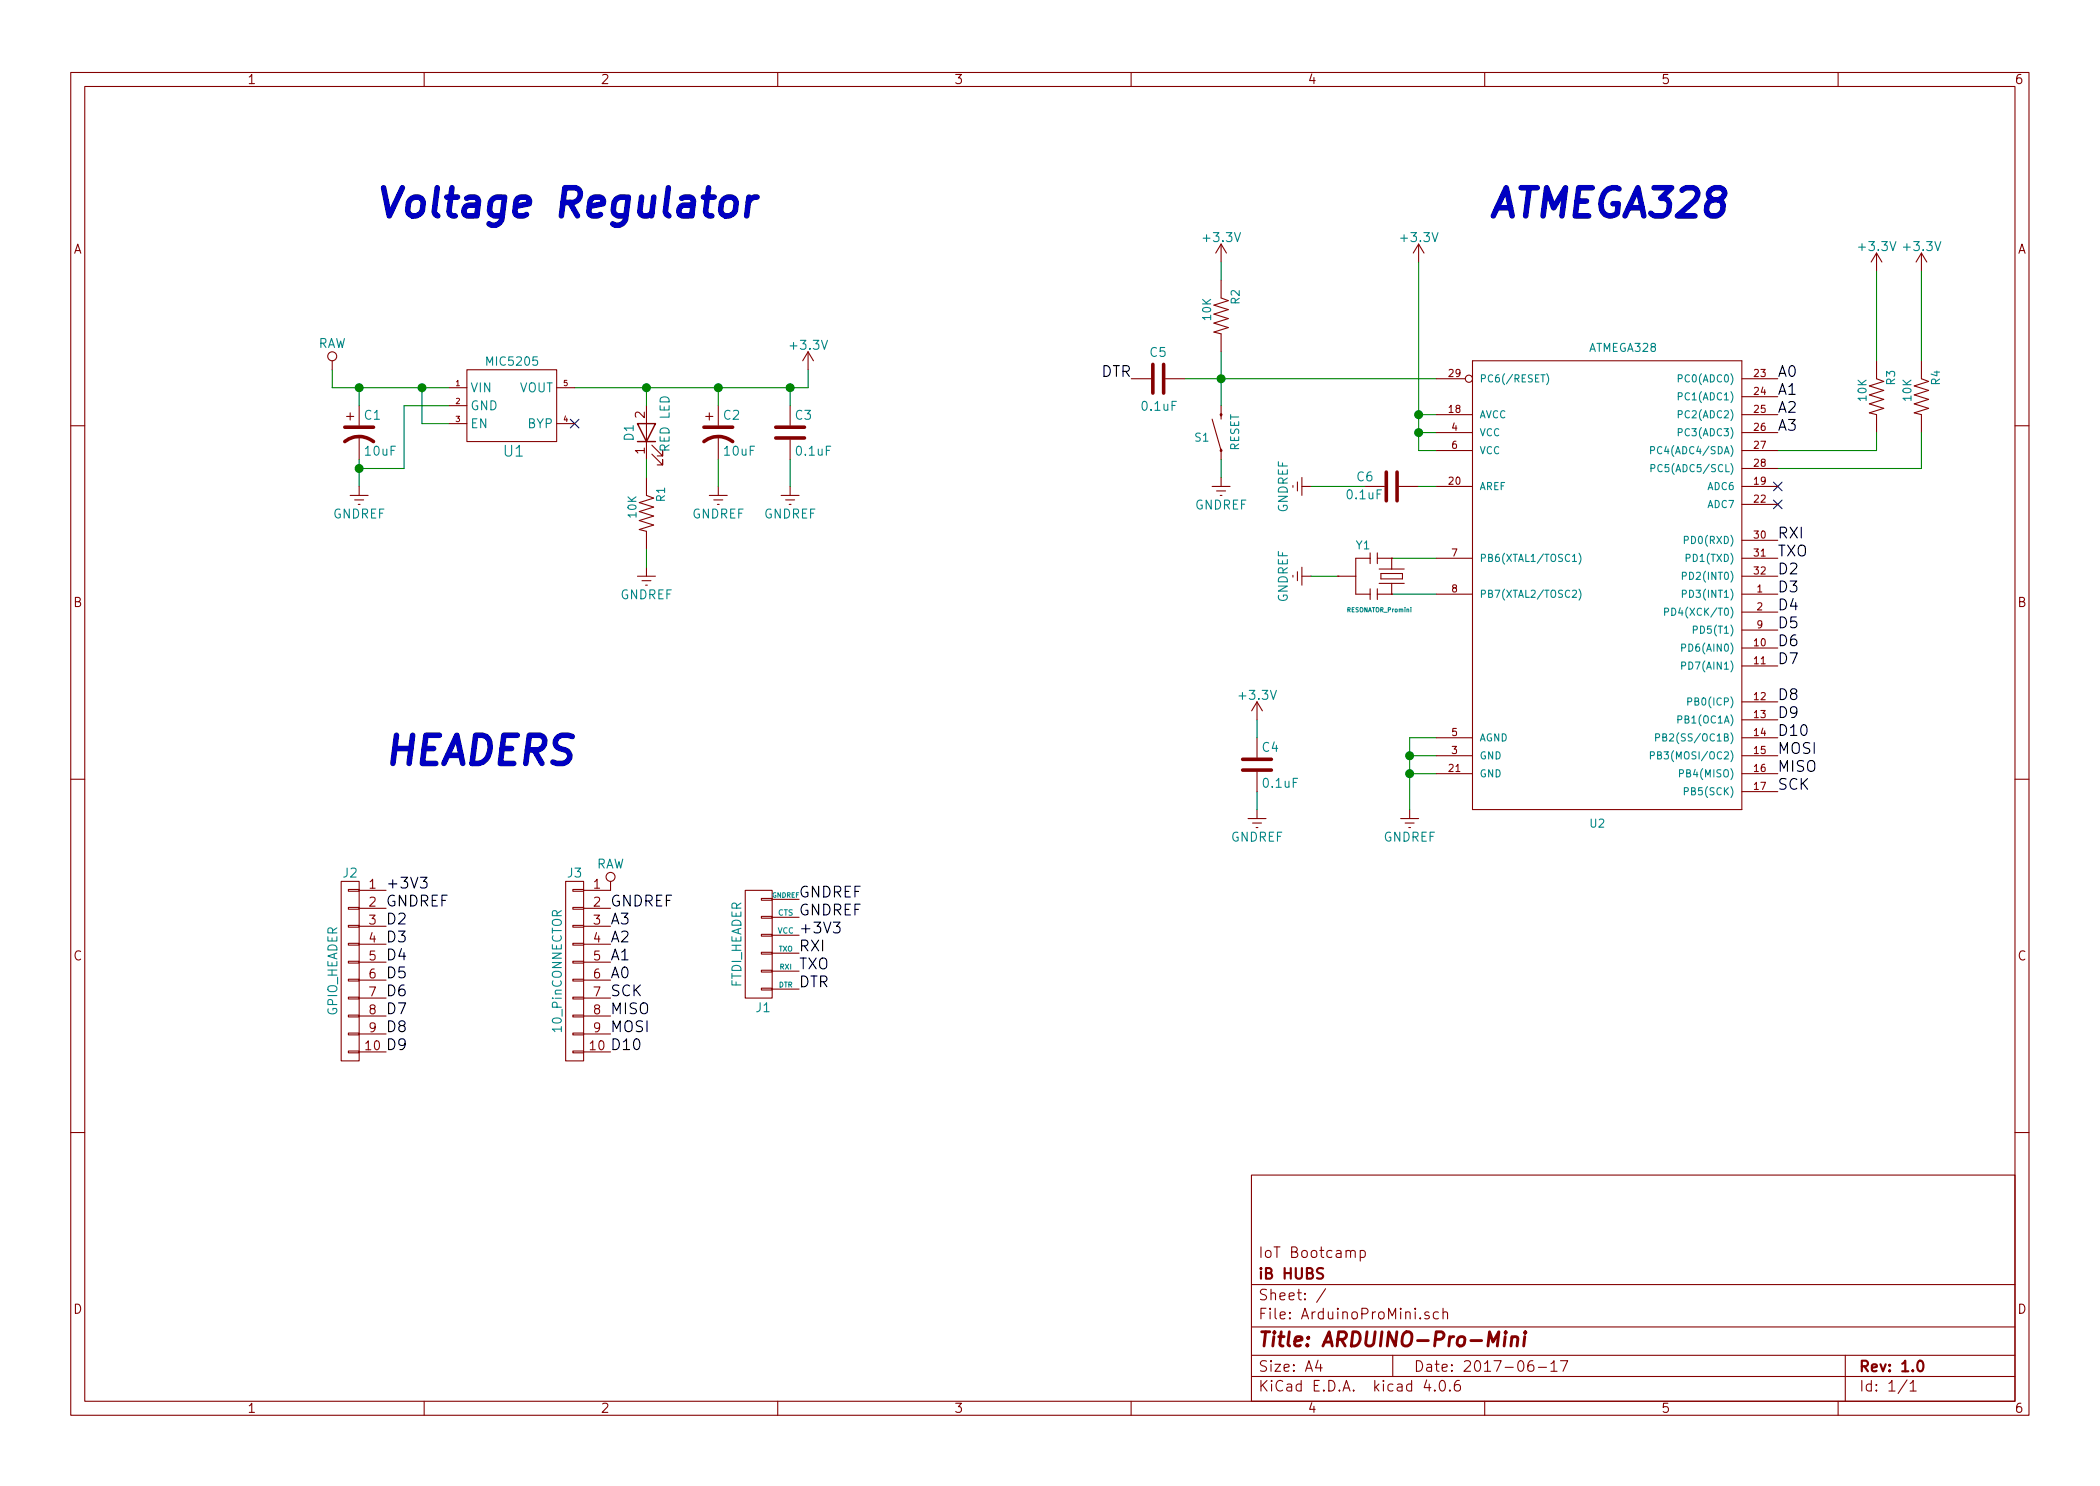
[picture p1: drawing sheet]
<svg xmlns="http://www.w3.org/2000/svg" width="297mm" height="210mm" viewBox="0 0 297 210" stroke-linecap="round" stroke-linejoin="round" font-family="sans-serif">
<g fill="none" stroke="#840000" stroke-width=".15">
<path d="M10 10.3h277v189.9h-277zM12 12.2h273v186.1h-273zM60 10.3v1.9M110 10.3v1.9M160 10.3v1.9M210 10.3v1.9M260 10.3v1.9M172.7 39.6v2.6l1 .3-2 .7 2 .6-2 .6 2 .7-2 .6 2 .6-2 .7 1 .2v2.6M172.7 34.5v2.6M172.7 34.5l-.7 1.3M172.7 34.5l.8 1.3M200.7 34.5l-.8 1.3"/>
<path d="M200.7 34.5v2.6M200.7 34.5l.7 1.3M265.4 35.8v2.5M265.4 35.8l-.7 1.3M265.4 35.8l.8 1.3M271.8 35.8v2.5M271.8 35.8l-.8 1.3M271.8 35.8l.7 1.3M47 51v1.3M49 58.9h1M49.5 58.4v1M50.8 57.4v2.8"/>
<path d="M63.5 54.9h2.5M63.5 57.4h2.5M63.5 59.9h2.5M66 52.3h12.7v10.2h-12.7zM78.7 54.9h2.6M78.7 59.9h2.6M91.4 57.4v7.6M99.8 58.9h1M100.3 58.4v1M101.6 57.4v2.8M111.8 57.4v2.8M114.3 49.8l-.8 1.2"/>
<path d="M114.3 49.8v2.5M114.3 49.8l.8 1.2M160 53.6h2.8M164.8 53.6h2.8M171.4 59.3l1.3 4.4M172.7 57.4v1.9M203.2 53.6h4.1M203.2 58.7h5.1M208.3 51h38.1v63.5h-38.1zM246.4 53.6h5.1M246.4 56.1h5.1M246.4 58.7h5.1"/>
<path d="M265.4 51v2.6l1 .4-2 .6 2 .6-2 .7 2 .6-2 .6 2 .7-2 .6 1 .3v2.5M271.8 51v2.6l1 .4-2 .6 2 .6-2 .7 2 .6-2 .6 2 .7-2 .6 1 .3v2.5M10 60.2h2M49.5 70.1h2.6M50.2 70.7h1.2M50.7 71.4h.2M50.8 61.7v3.3M50.8 68.8v1.3M91.4 67.6v2.5l1.1 .4-2.1 .6 2.1 .6-2.1 .7 2.1 .6-2.1 .7 2.1 .6-2.1 .6 1 .3v2.5M92.2 64.3l1.5 1.5v-.8v.8h-.7M92.2 63l1.5 1.5v-.8v.8h-.7M100.3 70.1h2.6"/>
<path d="M101 70.7h1.2M101.5 71.4h.2M101.6 61.7v3.3M101.6 68.8v1.3M110.5 70.1h2.5M111.1 70.7h1.3M111.6 71.4h.3M111.8 62.2v2.8M111.8 68.8v1.3M171.4 68.8h2.6M172.1 69.5h1.3M172.6 70.1h.2"/>
<path d="M172.7 63.5v1.5M172.7 67.6v1.2M182.9 68.7v.3M183.5 68.2v1.3M184.1 68.8h1.3M184.1 67.6v2.5M193 68.8h2.8M193.8 79h-2v5.1h2M193.8 78.2v1.6M194.8 79h2M194.8 78.2v1.6M196.8 79h.1"/>
<path d="M196.8 79v1.5M197.9 68.8h2.8M203.2 68.8h5.1M203.2 61.2h5.1M203.2 63.7h5.1M203.2 79h5.1M246.4 71.4h5.1M246.4 68.8h5.1M246.4 61.2h5.1M246.4 63.7h5.1M246.4 79h5.1M246.4 76.4h5.1"/>
<path d="M246.4 66.3h5.1M285 60.2h2M90.2 81.5h2.5M90.8 82.2h1.3M91.3 82.8h.3M91.4 80.3v1.2M177.8 99.3v2.5M177.8 99.3l-.8 1.3M177.8 99.3l.8 1.3M182.9 81.4v.3M183.5 80.9v1.3M184.1 81.5h1.3"/>
<path d="M184.1 80.3v2.5M189.2 81.5h.1M189.2 81.5h2.6M193.8 83.3v1.5M194.8 84.1h2M194.8 83.3v1.5M195.1 82.5h3.5M195.1 80.5h3.5M195.3 81.1h3.1v.8h-3.1zM196.8 84.1h.1M196.8 82.5v1.6M203.2 84.1h5.1"/>
<path d="M246.4 81.5h5.1M246.4 84.1h5.1M246.4 86.6h5.1M246.4 89.1h5.1M246.4 91.7h5.1M246.4 94.2h5.1M246.4 99.3h5.1M10 110.3h2M176.5 115.8h2.6M177.2 116.5h1.2M177.7 117.1h.2M177.8 104.4v2.8"/>
<path d="M177.8 109.2v2.8M177.8 114.5v1.3M198.1 115.8h2.6M198.8 116.5h1.2M199.3 117.1h.2M199.4 114.5v1.3M203.2 106.9h5.1M203.2 104.4h5.1M203.2 109.5h5.1M246.4 106.9h5.1M246.4 104.4h5.1M246.4 109.5h5.1"/>
<path d="M246.4 101.8h5.1M246.4 112h5.1M285 110.3h2M48.3 124.7h2.5v25.4h-2.5zM49.3 138.6h1.5v.2h-1.5zM49.3 136h1.5v.3h-1.5zM49.3 133.5h1.5v.2h-1.5zM49.3 130.9h1.5v.3h-1.5zM49.3 128.4h1.5v.2h-1.5zM49.3 125.9h1.5v.2h-1.5zM50.8 126h3.8M50.8 128.5h3.8"/>
<path d="M50.8 131.1h3.8M50.8 133.6h3.8M50.8 136.1h3.8M50.8 138.7h3.8M80 124.7h2.5v25.4h-2.5zM81 138.6h1.5v.2h-1.5zM81 136h1.5v.3h-1.5zM81 133.5h1.5v.2h-1.5zM81 130.9h1.5v.3h-1.5zM81 128.4h1.5v.2h-1.5zM81 125.9h1.5v.2h-1.5zM82.5 128.5h3.9"/>
<path d="M82.5 131.1h3.9M82.5 133.6h3.9M82.5 136.1h3.9M82.5 138.7h3.9M86.4 124.7v1.3h-3.9M105.4 126h3.8v15.2h-3.8zM107.7 139.8h1.5v.3h-1.5zM107.7 137.3h1.5v.2h-1.5zM107.7 134.7h1.5v.3h-1.5zM107.7 132.2h1.5v.3h-1.5zM107.7 129.7h1.5v.2h-1.5zM107.7 127.1h1.5v.3h-1.5z"/>
<path d="M109.2 139.9h3.8M109.2 137.4h3.8M109.2 134.9h3.8M109.2 132.3h3.8M109.2 129.8h3.8M109.2 127.2h3.8M49.3 148.7h1.5v.3h-1.5zM49.3 146.2h1.5v.2h-1.5zM49.3 143.6h1.5v.3h-1.5zM49.3 141.1h1.5v.2h-1.5zM50.8 141.2h3.8M50.8 143.8h3.8"/>
<path d="M50.8 146.3h3.8M50.8 148.8h3.8M81 148.7h1.5v.3h-1.5zM81 146.2h1.5v.2h-1.5zM81 143.6h1.5v.3h-1.5zM81 141.1h1.5v.2h-1.5zM82.5 141.2h3.9M82.5 143.8h3.9M82.5 146.3h3.9M82.5 148.8h3.9M10 160.2h2M177 166.3h108v32h-108z"/>
<path d="M191 177.1a.36 .36 0 0 1 .4-.2 .36 .36 0 0 1 .3 .2v.8M192.4 177a.48 .48 0 0 1 .6 .1l.1 .1-.1 .6a.48 .48 0 0 1-.6 0M192.4 176.9v1.5M285 160.2h2M60 198.3v1.9M110 198.3v1.9M160 198.3v1.9M177 194.8h108M177 191.8h108M177 187.8h108M177 181.8h108M186.4 192.5l-.3 1h.9"/>
<path d="M186.8 193v1M187.5 182.3l-1.3 2M197 191.8v3M201.8 195.2l-.4 1.1h1M202.1 185.7a.37 .37 0 0 0-.6 .1v.1a.54 .54 0 0 0 .6 .3l.1 .1-.1 .2-.1 .1-.5-.1M202.9 196.7h.1l-.1 .1v-.1v.1M203.5 185.7l-.5-.1-.3 .3 .1 .6 .2 .1 .5-.1M203.8 195.4a.34 .34 0 0 1 .6 .2 .77 .77 0 0 1-.5 1.2 .97 .97 0 0 1-.1-1.4zM204.1 185.7a.38 .38 0 0 1 .6 .1v.8M204.1 185.1v1.5M205.1 196.7h.1l-.1 .1-.1-.1h.1v.1M206.4 195.3a.59 .59 0 0 0-.7 .7l.1 .7 .2 .1h.3l.2-.1 .1-.5-.2-.2-.4-.1-.3 .3"/>
<path d="M210 198.3v1.9M216.8 192.5a.59 .59 0 0 0-.7 .7l.1 .7 .2 .1h.3l.2-.1 .1-.5-.2-.2-.4-.1-.3 .3M217.6 193.5h1.1M219.4 193l.4-.5v1.5M219.4 194h.8M220.7 192.5h1l-.6 1.5M260 198.3v1.9M261 191.8v6.5M269.7 195.2l-1.2 2M270.2 195.8l.4-.5v1.5M270.2 196.8h.8"/>
<circle cx="47" cy="50.4" r=".63"/>
<circle cx="207.8" cy="53.6" r=".51"/>
<circle cx="86.4" cy="124.1" r=".63"/>
</g>
<path d="M271.3 192.7a.35 .35 0 0 1 .4-.2 .35 .35 0 0 1 .3 .3 .77 .77 0 0 1-.4 1.2 .9 .9 0 0 1-.3-1.3z" fill="none" stroke="#840000" stroke-width=".3"/>
<path d="M210.5 190.4l.2-2 .5 1.5 .8-1.5-.2 2M212.9 189.1l-.1 1.3M213 188.4l-.1 .1 .1 .1 .1-.1-.1-.1v.2M213.8 189.3a.52 .52 0 0 1 .9 .1l-.1 1M213.9 189.1l-.2 1.3M215.7 189.1l-.2 1.3M215.7 188.4l-.1 .1 .1 .1 .1-.1-.1-.1v.2" fill="none" stroke="#840000" stroke-width=".41"/>
<path d="M90.2 59.9h2.5l-1.3 2.6zM90.2 62.5h2.5" fill="none" stroke="#840000" stroke-width=".2"/>
<path d="M163.1 51.6v4M164.6 51.6v4M48.8 62.5a3.3 3.3 0 0 1 4 0M48.8 60.4h4M99.6 62.5a3.3 3.3 0 0 1 4 0M99.6 60.4h4M109.7 60.4h4.1M109.7 62h4.1M196.1 66.8v4.1M197.6 66.8v4.1M175.8 109h4M175.8 107.4h4" fill="none" stroke="#840000" stroke-width=".51"/>
<path d="M80.7 59.3l1.2 1.2M81.9 59.3l-1.2 1.2M250.9 70.8l1.2 1.2M250.9 68.2l1.2 1.2M252.1 70.8l-1.2 1.2M252.1 68.2l-1.2 1.2" fill="none" stroke="#000084" stroke-width=".15"/>
<g fill="#840000" stroke="#840000" stroke-width=".15">
<circle cx="172.7" cy="63.7" r=".13"/>
<circle cx="172.7" cy="58.7" r=".13"/>
</g>
<g fill="none" stroke="#008400" stroke-width=".15">
<path d="M172.7 37.1v2.5M200.7 37.1v26.6h2.5M265.4 38.3v12.7M271.8 38.3v12.7M47 52.3v2.6h16.5M50.8 54.9v2.5M59.7 54.9v5h3.8M63.5 57.4h-6.4v8.9h-6.3M91.4 54.9v2.5M101.6 54.9v2.5M111.8 54.9v2.5M114.3 52.3v2.6h-33"/>
<path d="M167.6 53.6h35.6M172.7 49.8v7.6M200.7 58.7h2.5M50.8 65v3.8M91.4 65v2.6M91.4 77.7v2.6M101.6 65v3.8M111.8 65v3.8M172.7 65v2.6M185.4 68.8h7.6M196.8 79h6.4M200.7 61.2h2.5"/>
<path d="M200.7 68.8h2.5M265.4 61.2v2.5h-13.9M271.8 61.2v5.1h-20.3M185.4 81.5h3.8M196.8 84.1h6.4M177.8 101.8v2.6M177.8 112v2.5M199.4 106.9h3.8M199.4 109.5h3.8M203.2 104.4h-3.8v10.1"/>
</g>
<g fill="#008400" stroke="#008400" stroke-width=".25">
<circle cx="91.4" cy="54.9" r=".51"/>
<circle cx="101.6" cy="54.9" r=".51"/>
<circle cx="50.8" cy="66.3" r=".51"/>
<circle cx="59.7" cy="54.9" r=".51"/>
<circle cx="50.8" cy="54.9" r=".51"/>
<circle cx="111.8" cy="54.9" r=".51"/>
<circle cx="172.7" cy="53.6" r=".51"/>
<circle cx="200.7" cy="61.2" r=".51"/>
<circle cx="200.7" cy="58.7" r=".51"/>
<circle cx="199.4" cy="106.9" r=".51"/>
<circle cx="199.4" cy="109.5" r=".51"/>
</g>
<path d="M59.5 124.1h.9l-.5 .6a.44 .44 0 0 1 .5 .3v.4l-.2 .2h-.5l-.2-.1M117.9 130.5h.9l-.5 .6a.44 .44 0 0 1 .5 .2v.4l-.1 .2-.6 .1-.2-.2" fill="none" stroke="#000" stroke-width=".15"/>
<g fill="none" stroke="#008484" stroke-width=".15">
<path d="M218 53h.5M218.8 52.9a1.2 1.2 0 0 1 0 1.5M237.4 53.6l.5-.1v-.1v-.3l-.5-.1v1M237.4 56.1h.5v-.2v-.3h-.5v1M237.4 58.6h.5v-.2v-.2l-.5-.1v1M222.4 79.4h.6M223.3 78.3a1.2 1.2 0 0 1 0 1.5M233.5 63.7h.5v-.2v-.3h-.5v1M233.5 66.3l.5-.1 .1-.1-.1-.3-.5-.1v1M237.4 61.2l.5-.1v-.1v-.3l-.5-.1v1.1M238.3 76.4h.4l.1-.2-.1-.3h-.4v1M222.4 83.6l.4-.1 .2 .1v.2l-.6 .7h.6"/>
<path d="M223.3 83.4a1.2 1.2 0 0 1 0 1.5M235.5 86.6l.4-.1 .1-.1-.1-.3-.4-.1v1.1M237.9 91.7l.5-.1v-.1v-.3l-.5-.1v1M237.9 94.2h.5v-.2v-.3h-.5v1M238 84h.5v-.2v-.2l-.5-.1v1M238 81.5h.5v-.2v-.3h-.5v1M238.7 99.3l.5-.1 .1-.1-.1-.3-.5-.1v1.1M239.5 89.1h.5l.1-.2-.1-.3h-.5v1M233.5 106.9h.4l.1-.2-.1-.3h-.4v1M234.2 104.4l.5-.1v-.1v-.3l-.5-.1v1M237.3 101.8h.5l.1-.2-.1-.3h-.5v1M237.6 109.4h.4l.1-.2-.1-.2-.4-.1v1"/>
<path d="M238.3 112l.4-.1 .1-.1-.1-.3-.4-.1v1.1"/>
</g>
<path d="M199.6 86h.1M199.6 86.2v.4" fill="none" stroke="#008484" stroke-width=".14"/>
<path d="M102.3 28.3a1.03 1.03 0 0 1 1-.5 1.03 1.03 0 0 1 .8 .8l-.1 1.2a1.09 1.09 0 0 1-1 .8 1.09 1.09 0 0 1-1.1-.8l.2-1.2zM105.9 27.9l-.3 2.7M107.1 27.9a1.15 1.15 0 0 0-1.3 .7" fill="none" stroke="#0000c2" stroke-width=".79"/>
<g font-size="5.6" fill="#0000c2">
<text x="53.3" y="30.7">Voltage Regulator</text>
<text x="210.8" y="30.7">ATMEGA328</text>
<text x="54.6" y="108.2">HEADERS</text>
</g>
<text font-size="2.8" fill="#840000" x="178" y="190.5">Title: ARDUINO-Pro-Mini</text>
<g font-size="2.1">
<text x="155.7" y="53.3">DTR</text>
<text x="251.5" y="53.3">A0</text>
<text x="251.5" y="55.9">A1</text>
<text x="251.5" y="58.4">A2</text>
<text x="251.5" y="61">A3</text>
<text x="251.5" y="76.2">RXI</text>
<text x="251.5" y="78.7">TXO</text>
<text x="251.5" y="81.3">D2</text>
<text x="251.5" y="83.8">D3</text>
<text x="251.5" y="86.4">D4</text>
<text x="251.5" y="88.9">D5</text>
<text x="251.5" y="91.4">D6</text>
<text x="251.5" y="94">D7</text>
<text x="251.5" y="99.1">D8</text>
<text x="251.5" y="101.6">D9</text>
<text x="251.5" y="104.1">D10</text>
<text x="251.5" y="106.7">MOSI</text>
<text x="251.5" y="109.2">MISO</text>
<text x="251.5" y="111.8">SCK</text>
<text x="54.6" y="125.7">+3V3</text>
<text x="54.6" y="128.3">GNDREF</text>
<text x="54.6" y="130.8">D2</text>
<text x="86.4" y="128.3">GNDREF</text>
<text x="86.4" y="130.8">A3</text>
<text x="113" y="127">GNDREF</text>
<text x="113" y="129.5">GNDREF</text>
<text x="54.6" y="133.3">D3</text>
<text x="54.6" y="135.9">D4</text>
<text x="86.4" y="133.3">A2</text>
<text x="86.4" y="135.9">A1</text>
<text x="113" y="132.1">+3V3</text>
<text x="113" y="137.2">TXO</text>
<text x="113" y="134.6">RXI</text>
<text x="54.6" y="138.4">D5</text>
<text x="54.6" y="141">D6</text>
<text x="54.6" y="143.5">D7</text>
<text x="86.4" y="138.4">A0</text>
<text x="86.4" y="141">SCK</text>
<text x="86.4" y="143.5">MISO</text>
<text x="113" y="139.7">DTR</text>
<text x="54.6" y="146">D8</text>
<text x="54.6" y="148.6">D9</text>
<text x="86.4" y="146">MOSI</text>
<text x="86.4" y="148.6">D10</text>
</g>
<text font-size="2.1" fill="#008484" x="71.3" y="64.6">U1</text>
<g font-size="2.1" fill="#840000">
<text x="178" y="178">IoT Bootcamp</text>
<text x="178" y="184">Sheet: /</text>
<text x="178" y="181">iB HUBS</text>
<text x="178" y="186.7">File: ArduinoProMini.sch</text>
<text x="178" y="196.9">KiCad E.D.A. kicad 4.0.6</text>
<text x="178" y="194.1">Size: A4</text>
<text x="200" y="194.1">Date: 2017-06-17</text>
<text x="263" y="194.1">Rev: 1.0</text>
<text x="263" y="196.9">Id: 1/1</text>
</g>
<g font-size="1.8" fill="#840000">
<text x="35" y="11.9">1</text>
<text x="85" y="11.9">2</text>
<text x="135" y="11.9">3</text>
<text x="185" y="11.9">4</text>
<text x="235" y="11.9">5</text>
<text x="285" y="11.9">6</text>
<text x="10.4" y="35.9">A</text>
<text x="285.4" y="35.9">A</text>
<text x="91.2" y="59.2" transform="rotate(-90 91.2 59.2)">2</text>
<text x="91.2" y="64.2" transform="rotate(-90 91.2 64.2)">1</text>
<text x="10.4" y="85.9">B</text>
<text x="285.4" y="85.9">B</text>
<text x="52.2" y="125.7">1</text>
<text x="84" y="125.7">1</text>
<text x="52.2" y="128.3">2</text>
<text x="52.2" y="130.8">3</text>
<text x="84" y="128.3">2</text>
<text x="84" y="130.8">3</text>
<text x="10.4" y="135.9">C</text>
<text x="52.2" y="133.3">4</text>
<text x="52.2" y="135.9">5</text>
<text x="84" y="133.3">4</text>
<text x="84" y="135.9">5</text>
<text x="285.4" y="135.9">C</text>
<text x="52.2" y="138.4">6</text>
<text x="52.2" y="141">7</text>
<text x="52.2" y="143.5">8</text>
<text x="84" y="138.4">6</text>
<text x="84" y="141">7</text>
<text x="84" y="143.5">8</text>
<text x="51.7" y="148.6">10</text>
<text x="52.2" y="146">9</text>
<text x="83.5" y="148.6">10</text>
<text x="84" y="146">9</text>
<text x="10.4" y="185.9">D</text>
<text x="285.4" y="185.9">D</text>
<text x="35" y="199.9">1</text>
<text x="85" y="199.9">2</text>
<text x="135" y="199.9">3</text>
<text x="185" y="199.9">4</text>
<text x="235" y="199.9">5</text>
<text x="285" y="199.9">6</text>
</g>
<g font-size="1.8" fill="#008484">
<text x="170.4" y="34.2">+3.3V</text>
<text x="198.3" y="34.2">+3.3V</text>
<text x="263.1" y="35.5">+3.3V</text>
<text x="269.4" y="35.5">+3.3V</text>
<text x="44.9" y="49.2">RAW</text>
<text x="112" y="49.5">+3.3V</text>
<text x="162.7" y="50.5">C5</text>
<text x="51.6" y="59.4">C1</text>
<text x="66.5" y="55.5">VIN</text>
<text x="66.5" y="58">GND</text>
<text x="73.3" y="55.5">VOUT</text>
<text x="102.4" y="59.4">C2</text>
<text x="112.5" y="59.4">C3</text>
<text x="161.6" y="58.1">0.1uF</text>
<text x="51.7" y="64.5">10uF</text>
<text x="66.5" y="60.6">EN</text>
<text x="74.6" y="60.6">BYP</text>
<text x="89.6" y="62.3" transform="rotate(-90 89.6 62.3)">D1</text>
<text x="94.7" y="63.8" transform="rotate(-90 94.7 63.8)">RED LED</text>
<text x="102.5" y="64.5">10uF</text>
<text x="112.7" y="64.5">0.1uF</text>
<text x="190.6" y="70.6">0.1uF</text>
<text x="191.9" y="68.1">C6</text>
<text x="47.1" y="73.3">GNDREF</text>
<text x="97.9" y="73.3">GNDREF</text>
<text x="108" y="73.3">GNDREF</text>
<text x="169" y="72.1">GNDREF</text>
<text x="182.1" y="72.6" transform="rotate(-90 182.1 72.6)">GNDREF</text>
<text x="87.7" y="84.8">GNDREF</text>
<text x="182.1" y="85.3" transform="rotate(-90 182.1 85.3)">GNDREF</text>
<text x="175.5" y="99">+3.3V</text>
<text x="178.6" y="106.4">C4</text>
<text x="178.8" y="111.4">0.1uF</text>
<text x="174.1" y="119.1">GNDREF</text>
<text x="195.7" y="119.1">GNDREF</text>
<text x="48.6" y="124.1">J2</text>
<text x="80.3" y="124.1">J3</text>
<text x="84.3" y="122.9">RAW</text>
<text x="47.7" y="143.8" transform="rotate(-90 47.7 143.8)">GPIO_HEADER</text>
<text x="104.9" y="139.8" transform="rotate(-90 104.9 139.8)">FTDI_HEADER</text>
<text x="107" y="143.2">J1</text>
<text x="79.5" y="145.9" transform="rotate(-90 79.5 145.9)">10_PinCONNECTOR</text>
</g>
<text font-size="1.7" fill="#008484" x="69" y="51.7">MIC5205</text>
<g font-size="1.6" fill="#008484">
<text x="171.3" y="45.3" transform="rotate(-90 171.3 45.3)">10K</text>
<text x="175.3" y="43" transform="rotate(-90 175.3 43)">R2</text>
<text x="224.8" y="49.8">ATMEGA328</text>
<text x="264" y="56.7" transform="rotate(-90 264 56.7)">10K</text>
<text x="268" y="54.5" transform="rotate(-90 268 54.5)">R3</text>
<text x="270.4" y="56.7" transform="rotate(-90 270.4 56.7)">10K</text>
<text x="274.4" y="54.5" transform="rotate(-90 274.4 54.5)">R4</text>
<text x="169" y="62.5">S1</text>
<text x="175.3" y="63.8" transform="rotate(-90 175.3 63.8)">RESET</text>
<text x="94.1" y="71" transform="rotate(-90 94.1 71)">R1</text>
<text x="90" y="73.2" transform="rotate(-90 90 73.2)">10K</text>
<text x="191.8" y="77.7">Y1</text>
<text x="224.9" y="117.1">U2</text>
</g>
<g font-size="1.4" fill="#840000">
<text x="205" y="53.3">29</text>
<text x="248.1" y="53.3">23</text>
<text x="205" y="58.4">18</text>
<text x="248.1" y="55.9">24</text>
<text x="248.1" y="58.4">25</text>
<text x="205.4" y="61">4</text>
<text x="205.4" y="63.5">6</text>
<text x="248.1" y="61">26</text>
<text x="248.1" y="63.5">27</text>
<text x="205" y="68.6">20</text>
<text x="248.1" y="71.1">22</text>
<text x="248.1" y="66">28</text>
<text x="248.1" y="68.6">19</text>
<text x="248.1" y="76.2">30</text>
<text x="205.4" y="78.7">7</text>
<text x="205.4" y="83.8">8</text>
<text x="248.1" y="78.7">31</text>
<text x="248.1" y="81.3">32</text>
<text x="248.5" y="83.8">1</text>
<text x="248.5" y="86.4">2</text>
<text x="248.5" y="88.9">9</text>
<text x="248.1" y="91.4">10</text>
<text x="248.1" y="94">11</text>
<text x="248.1" y="99.1">12</text>
<text x="248.1" y="101.6">13</text>
<text x="205.4" y="106.7">3</text>
<text x="205.4" y="104.1">5</text>
<text x="248.1" y="104.1">14</text>
<text x="248.1" y="106.7">15</text>
<text x="205" y="109.2">21</text>
<text x="248.1" y="109.2">16</text>
<text x="248.1" y="111.8">17</text>
</g>
<g font-size="1.4" fill="#008484">
<text x="209.3" y="59.2">AVCC</text>
<text x="209.3" y="54.1">PC6(/RESET)</text>
<text x="237.8" y="54.1">PC0(ADC0)</text>
<text x="237.8" y="56.6">PC1(ADC1)</text>
<text x="237.8" y="59.2">PC2(ADC2)</text>
<text x="209.3" y="61.7">VCC</text>
<text x="209.3" y="64.3">VCC</text>
<text x="234.4" y="64.3">PC4(ADC4/SDA)</text>
<text x="237.8" y="61.7">PC3(ADC3)</text>
<text x="209.3" y="69.3">AREF</text>
<text x="234.6" y="66.8">PC5(ADC5/SCL)</text>
<text x="241.5" y="71.9">ADC7</text>
<text x="241.5" y="69.3">ADC6</text>
<text x="238.7" y="77">PD0(RXD)</text>
<text x="209.3" y="79.5">PB6(XTAL1/TOSC1)</text>
<text x="238.6" y="82">PD2(INT0)</text>
<text x="238.8" y="79.5">PD1(TXD)</text>
<text x="209.3" y="84.6">PB7(XTAL2/TOSC2)</text>
<text x="236.6" y="87.1">PD4(XCK/T0)</text>
<text x="238.6" y="84.6">PD3(INT1)</text>
<text x="240" y="89.7">PD5(T1)</text>
<text x="238.5" y="92.2">PD6(AIN0)</text>
<text x="238.5" y="94.7">PD7(AIN1)</text>
<text x="239.3" y="99.8">PB0(ICP)</text>
<text x="209.3" y="107.4">GND</text>
<text x="209.3" y="104.9">AGND</text>
<text x="234.7" y="107.4">PB3(MOSI/OC2)</text>
<text x="235.5" y="104.9">PB2(SS/OC1B)</text>
<text x="237.7" y="102.4">PB1(OC1A)</text>
<text x="209.3" y="110">GND</text>
<text x="238" y="110">PB4(MISO)</text>
<text x="238.7" y="112.5">PB5(SCK)</text>
</g>
<g font-size="1.1" fill="#840000">
<text x="64.5" y="54.6">1</text>
<text x="64.5" y="57.1">2</text>
<text x="64.5" y="59.7">3</text>
<text x="79.7" y="59.7">4</text>
<text x="79.7" y="54.6">5</text>
</g>
<g font-size="1.1" fill="#008484">
<text x="110" y="129.5">CTS</text>
<text x="110" y="132.1">VCC</text>
</g>
<g font-size="1" fill="#008484">
<text x="110.1" y="134.6">TXO</text>
<text x="110.3" y="137.2">RXI</text>
<text x="110.1" y="139.7">DTR</text>
</g>
<text font-size=".9" fill="#008484" x="109.2" y="127">GNDREF</text>
<text font-size=".8" fill="#008484" x="190.6" y="86.6">RESONATOR_Promini</text>
</svg>
